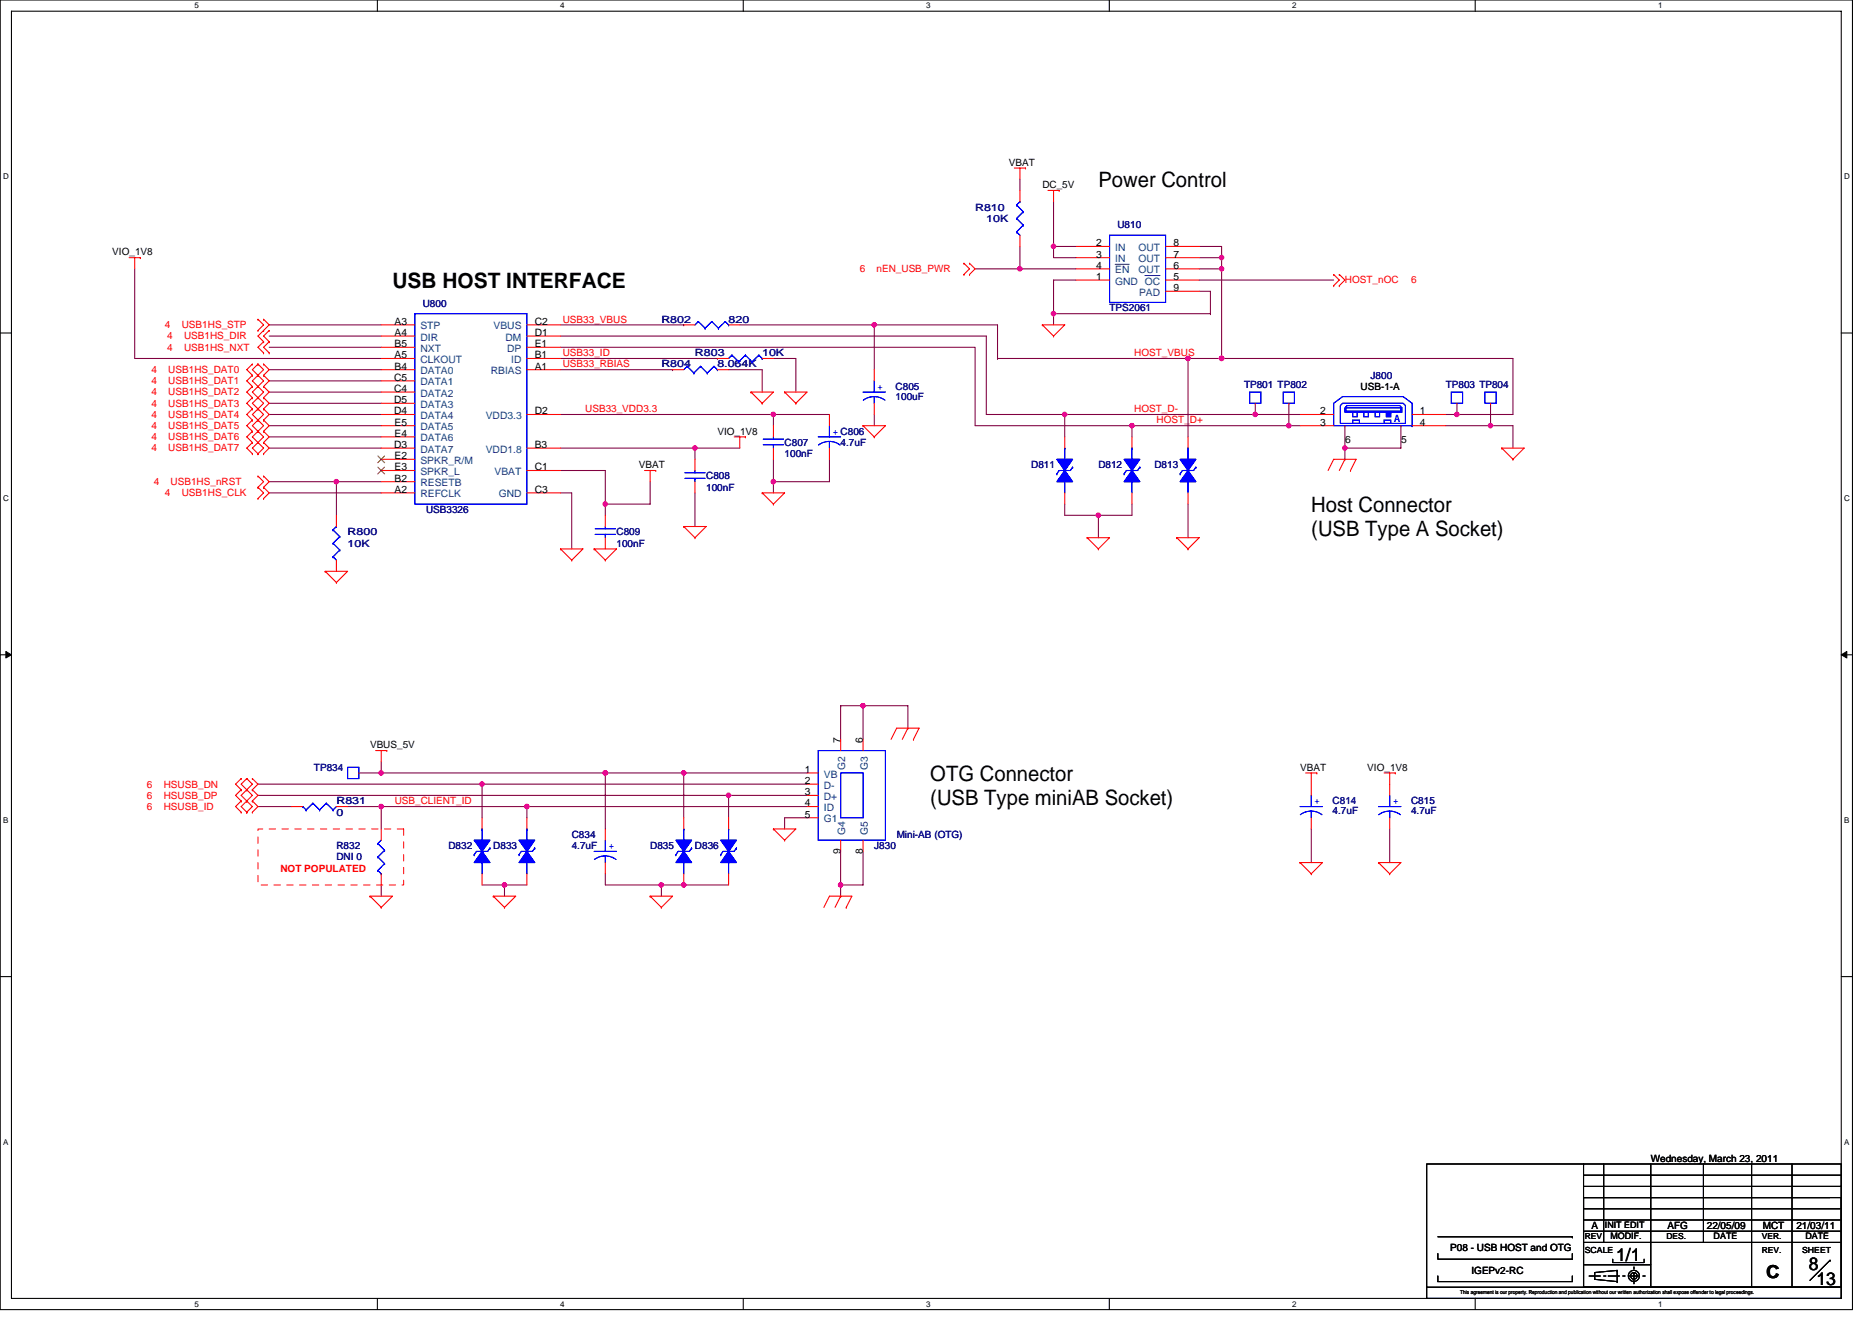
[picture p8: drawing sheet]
<svg xmlns="http://www.w3.org/2000/svg" width="297mm" height="210mm" viewBox="0 0 297 210" stroke-linecap="round" stroke-linejoin="round" font-family="sans-serif">
<path d="M0 0h293.9v207.9h-293.9zM1.8 1.8h290.4v204.3h-290.4z" fill="none" stroke="#000" stroke-width=".17"/>
<g fill="#fff">
<path d="M30.8 .2h.7v1.4h-.7z"/>
<path d="M30.8 206.3h.7v1.4h-.7z"/>
</g>
<path d="M59.9 0v1.8M59.9 206.1v1.8" fill="none" stroke="#000" stroke-width=".17"/>
<g fill="#fff">
<path d="M88.9 .2h.7v1.4h-.7z"/>
<path d="M88.9 206.3h.7v1.4h-.7z"/>
</g>
<path d="M117.9 0v1.8M117.9 206.1v1.8" fill="none" stroke="#000" stroke-width=".17"/>
<g fill="#fff">
<path d="M147 .2h.7v1.4h-.7z"/>
<path d="M147 206.3h.7v1.4h-.7z"/>
</g>
<path d="M176 0v1.8M176 206.1v1.8" fill="none" stroke="#000" stroke-width=".17"/>
<g fill="#fff">
<path d="M205 .2h.7v1.4h-.7z"/>
<path d="M205 206.3h.7v1.4h-.7z"/>
</g>
<path d="M234.1 0v1.8M234.1 206.1v1.8" fill="none" stroke="#000" stroke-width=".17"/>
<g fill="#fff">
<path d="M263.1 .2h.7v1.4h-.7z"/>
<path d="M263.1 206.3h.7v1.4h-.7z"/>
<path d="M.5 27.3h.9v1.4h-.9z"/>
<path d="M292.6 27.3h.9v1.4h-.9z"/>
<path d="M.5 78.4h.9v1.4h-.9z"/>
<path d="M292.6 78.4h.9v1.4h-.9z"/>
</g>
<path d="M0 52.9h1.8M292.2 52.9h1.7" fill="none" stroke="#000" stroke-width=".17"/>
<g fill="#fff">
<path d="M.5 129.5h.8v1.4h-.8z"/>
<path d="M292.6 129.5h.9v1.4h-.9z"/>
</g>
<path d="M0 103.9h1.8M292.2 103.9h1.7" fill="none" stroke="#000" stroke-width=".17"/>
<path d="M.9 103.4l.9 .5-.9 .5zM292.2 103.9l.8-.5v1z" fill="#000" stroke="#000" stroke-width=".16"/>
<g fill="#fff">
<path d="M.5 180.5h.8v1.4h-.8z"/>
<path d="M292.6 180.5h.9v1.4h-.9z"/>
</g>
<g fill="none" stroke="#000" stroke-width=".17">
<path d="M0 155h1.8M292.2 155h1.7M228.2 199v.9h21.3v-.9M228.2 196.3h21.3M249.5 196.3h.1M251.3 186.5h40.9M251.3 193.6h40.7M251.3 191.9h40.7M251.3 190.1h39.1M251.3 188.3h40.9M251.3 197.2h40.9M251.3 184.7h-24.9v19.6"/>
<path d="M251.3 184.7h.1M251.3 195.4h40.9M251.3 190.1h40.9v14.2h-40.9zM251.3 184.7h40.9v19.6h-40.9zM254.5 184.7v12.5M255.9 199.9v.5h5v-.5M261.9 184.7v19.6M270.3 184.7v12.5M277.9 184.7v19.6M284.3 184.7v19.6M292.2 195.4h.1M226.4 204.3h65.8v1.8h-65.8z"/>
<path d="M228.2 202.5v.9h21.3v-.9M251.3 200.7h10.6M252.2 202.5h1.7M254.5 202.5h.3M255.2 202.5h1.8M256.6 201.6h.1M256.6 203.4h.1M256.6 201.6l-3.6 .4v1.1l3.6 .3M256.6 201.6v1.8M257.5 202.5h.3M258.4 202.5h1.8M259.3 201.1v.3"/>
<path d="M259.3 202h.1M259.3 202v1.8M260.7 202.5h.3M290.4 200h.1M290.4 200l-3.2 3.2"/>
<circle cx="259.2" cy="202.5" r=".53"/>
<circle cx="259.3" cy="202.5" r=".88"/>
</g>
<g fill="none" stroke="#800040" stroke-width=".17">
<path d="M161.8 39.1v3.6M161.8 28.4v1.8M167.2 39.1v1.8h3.5M167.2 39.1h.1M167.2 39.1h3.5M167.2 32v7.1M190.3 39.1h3.5v1.8M21.4 42.7v14.2h39.1M42.7 53.3h17.8M42.7 55.1h17.8M42.7 58.7h17.8M42.7 51.6h17.8"/>
<path d="M88.9 55.1h65.8v12.5h24.9M88.9 53.3h67.6v12.5h42.7M88.9 56.9h24.9M88.9 58.7h17.8M88.9 51.6h19.6M106.7 58.7h.1M108.5 51.6h.1M113.8 56.9h.1M115.6 58.7h5.3v3.5M117.4 51.6h21.3M122.7 56.9h3.6v5.3M138.7 51.6h19.6v5.3"/>
<path d="M138.7 51.6v7.1M138.7 51.6h.1M154.7 42.7h7.1M158.3 56.9h.1M158.3 56.9h35.5M161.8 42.7h8.9M161.8 42.7h.1M167.2 49.8v1.8M167.2 49.8h24.9M170.7 44.4h-3.5v5.4M188.5 56.9v12.4M188.5 56.9h.1"/>
<path d="M190.3 42.7h3.5v14.2M190.3 40.9h3.5v1.8M190.3 44.4h21.3M190.3 46.2h1.8v3.6M192.1 49.8h.1M193.8 56.9h.1M193.8 40.9h.1M193.8 42.7h.1M193.8 56.9h46.3v8.9h-8.9M42.7 69.3h17.8M42.7 71.1h17.8M42.7 60.5h17.8"/>
<path d="M42.7 62.2h17.8M42.7 64h17.8M42.7 78.2h17.8M42.7 65.8h17.8M42.7 67.6h17.8M42.7 76.5h10.7M53.4 76.5h.1M60.5 76.5h-7.1v5.3M88.9 74.7h7.2v5.3M88.9 78.2h1.8v8.9M88.9 65.8h33.8M88.9 71.1h21.4"/>
<path d="M103.2 76.5v3.5h-7.1M110.3 71.1h.1M110.3 71.1v1.8M110.3 78.2v5.4M110.3 71.1h7.1M122.7 72.9v3.6M122.7 65.8v1.8M122.7 76.5v1.7M122.7 65.8h8.9M122.7 65.8h.1M122.7 76.5h.1M131.6 72.9v3.6h-8.9"/>
<path d="M138.7 65.8v1.8M168.9 65.8h.1M168.9 65.8v3.5M179.6 67.6v1.7M179.6 67.6h.1M199.2 65.8h.1M199.2 64v1.8h7.1M204.5 67.6h.1M204.5 64v3.6h-24.9M204.5 67.6h1.8M213.4 71.1h.1M213.4 71.1v1.8"/>
<path d="M213.4 67.6v3.5M222.3 67.6v3.5h-8.9M229.4 67.6h7.1M231.2 65.8h.1M231.2 64v1.8h-1.8M236.5 67.6h3.6v3.5M236.5 67.6h.1M236.5 64v3.6M96.1 80h.1M96.1 80v1.8M168.9 80v1.8h5.4M174.3 81.8h.1"/>
<path d="M174.3 81.8v3.5M179.6 80v1.8h-5.3M188.5 80v5.3M133.4 112v5.3M133.4 112h.1M133.4 112h3.5M136.9 112h.1M136.9 112h7.2v3.6M136.9 112v5.3M40.9 128h5.4M40.9 126.2h74.7M40.9 124.5h35.6"/>
<path d="M55.2 128h5.3M56.9 122.7h3.6M60.5 122.7h.1M60.5 120.9v1.8M60.5 128v3.6M60.5 128h.1M60.5 122.7h67.6M60.5 128h67.6M76.5 124.5h.1M76.5 124.5v5.3M76.5 124.5h51.6M83.6 128h.1"/>
<path d="M83.6 128v1.8M96.1 138.7v1.8h8.8M96.1 122.7v8.9M96.1 122.7h.1M108.5 122.7h.1M108.5 122.7v7.1M115.6 126.2h.1M115.6 126.2v3.6M115.6 126.2h12.5M128.1 129.8h-3.6v1.8M133.4 135.1v5.4M136.9 135.1v5.4h-3.5"/>
<path d="M208.1 131.6v5.3M220.5 131.6v5.3M60.5 140.5v1.7M76.5 140.5h3.5M80 140.5v1.7M80 140.5h.1M80 140.5h3.6M104.9 140.5h.1M104.9 140.5v1.7M104.9 140.5h10.7M108.5 140.5h.1M133.4 140.5h.1"/>
<path d="M133.4 140.5v1.7"/>
</g>
<g fill="#f0f" stroke="#f0f" stroke-width=".17">
<circle cx="204.5" cy="67.6" r=".35"/>
<circle cx="168.9" cy="65.8" r=".35"/>
<circle cx="193.8" cy="56.9" r=".35"/>
<circle cx="193.8" cy="40.9" r=".35"/>
<circle cx="193.8" cy="42.7" r=".35"/>
<circle cx="199.2" cy="65.8" r=".35"/>
<circle cx="188.5" cy="56.9" r=".35"/>
<circle cx="161.8" cy="42.7" r=".35"/>
<circle cx="53.4" cy="76.4" r=".35"/>
<circle cx="96" cy="80" r=".35"/>
<circle cx="138.7" cy="51.5" r=".35"/>
<circle cx="110.3" cy="71.1" r=".35"/>
<circle cx="167.2" cy="39.1" r=".35"/>
<circle cx="174.3" cy="81.8" r=".35"/>
<circle cx="122.7" cy="65.8" r=".35"/>
<circle cx="167.2" cy="49.8" r=".35"/>
<circle cx="122.7" cy="76.4" r=".35"/>
<circle cx="213.4" cy="71.1" r=".35"/>
<circle cx="231.2" cy="65.8" r=".35"/>
<circle cx="179.6" cy="67.6" r=".35"/>
<circle cx="236.5" cy="67.6" r=".35"/>
<circle cx="96" cy="122.7" r=".35"/>
<circle cx="60.5" cy="122.7" r=".35"/>
<circle cx="104.9" cy="140.4" r=".35"/>
<circle cx="115.6" cy="126.2" r=".35"/>
<circle cx="83.6" cy="128" r=".35"/>
<circle cx="136.9" cy="112" r=".35"/>
<circle cx="76.5" cy="124.4" r=".35"/>
<circle cx="80" cy="140.4" r=".35"/>
<circle cx="133.4" cy="140.4" r=".35"/>
<circle cx="108.5" cy="140.4" r=".35"/>
<circle cx="108.5" cy="122.7" r=".35"/>
<circle cx="60.5" cy="128" r=".35"/>
</g>
<g fill="none" stroke="#f00" stroke-width=".17">
<path d="M160.9 26.7h1.8M161.8 26.7v1.7M161.8 30.2v1.8M161.8 37.3v1.8M162.7 26.7h.1M166.3 30.2h1.8M167.2 30.2v1.8M168.1 30.2h.1M170.7 39.1h5.4M185 39.1h5.3M20.5 40.9h1.8M21.4 40.9v1.8"/>
<path d="M22.3 40.9h.1M40 57.8h.1M40 59.6h.1M40 57.8l-.8 .9 .8 .9M40 59.6l-.8 .9 .8 .8M40.9 52.5h.1M40.9 50.7h.1M40.9 59.6h.1M40.9 57.8h.1M40.9 50.7l.9 .9-.9 .9M40.9 57.8l-.9 .9 1.8 1.8-1.8 1.7 1.8 1.8-1.8 1.8 1.8 1.8-1.8 1.7 1.8 1.8-.9 .9M40.9 57.8l.9 .9-1.8 1.8 1.8 1.7-1.8 1.8 1.8 1.8-1.8 1.8 1.8 1.7-1.8 1.8 .9 .9"/>
<path d="M41.8 52.5h.1M41.8 54.2h.1M41.8 50.7h.1M41.8 56h.1M41.8 57.8h.1M41.8 59.6h.1M41.8 50.7l.9 .9-1.8 1.7 .9 .9M41.8 54.2l-.9 .9 .9 .9M41.8 57.8l.9 .9-.9 .9M41.8 59.6l.9 .9-.9 .8M42.7 54.2h.1M42.7 52.5h.1"/>
<path d="M42.7 56h.1M42.7 52.5l-.9 .8 .9 .9M42.7 54.2l-.9 .9 .9 .9M60.5 51.6h5.3M60.5 53.3h5.3M60.5 55.1h5.3M60.5 56.9h5.3M60.5 58.7h5.3M83.6 51.6h5.3M83.6 53.3h5.3M83.6 55.1h5.3M83.6 56.9h5.3"/>
<path d="M83.6 58.7h5.3M106.7 58.7h1.8M108.5 51.6h1.8M113.8 56.9h1.8M113.8 58.7h1.8M115.6 51.6h1.8M120.9 56.9h1.8M138.7 58.7v1.8M152.9 43.6h.1M152.9 41.8h.1M152.9 41.8l.9 .9-.9 .9M153.8 41.8h.1"/>
<path d="M153.8 43.6h.1M153.8 41.8l.9 .9-.9 .9M165.4 51.6h3.5l-1.7 1.7M165.4 51.6h.1M165.4 51.6l1.8 1.7M167.2 53.3h.1M170.7 40.9h5.4M170.7 44.4h5.4M170.7 42.7h5.4M185 40.9h5.3M185 44.4h5.3M185 42.7h5.3"/>
<path d="M185 46.2h5.3M211.6 43.6h.1M211.6 45.3h.1M211.6 43.6l.9 .8-.9 .9M212.5 43.6h.1M212.5 45.3h.1M212.5 43.6l.9 .8-.9 .9M40 61.3h.1M40 63.1h.1M40 64.9h.1M40 66.7h.1M40 68.5h.1"/>
<path d="M40 70.2h.1M40 72h.1M40 61.3l-.8 .9 .8 .9M40 63.1l-.8 .9 .8 .9M40 64.9l-.8 .9 .8 .9M40 66.7l-.8 .9 .8 .9M40 68.5l-.8 .8 .8 .9M40 70.2l-.8 .9 .8 .9M40.9 79.1h.1M40.9 77.3h.1M40.9 61.3h.1M40.9 63.1h.1"/>
<path d="M40.9 64.9h.1M40.9 66.7h.1M40.9 68.5h.1M40.9 70.2h.1M40.9 72h.1M40.9 75.6h.1M40.9 77.3l.9 .9-.9 .9M40.9 75.6l.9 .9-.9 .8M41.8 77.3h.1M41.8 79.1h.1M41.8 61.3h.1M41.8 63.1h.1"/>
<path d="M41.8 64.9h.1M41.8 66.7h.1M41.8 68.5h.1M41.8 70.2h.1M41.8 72h.1M41.8 75.6h.1M41.8 77.3l.9 .9-.9 .9M41.8 63.1l.9 .9-.9 .9M41.8 64.9l.9 .9-.9 .9M41.8 61.3l.9 .9-.9 .9M41.8 66.7l.9 .9-.9 .9M41.8 68.5l.9 .8-.9 .9"/>
<path d="M41.8 70.2l.9 .9-.9 .9M41.8 75.6l.9 .9-.9 .8M60.5 69.3h5.3M60.5 74.7h5.3M60.5 60.5h5.3M60.5 62.2h5.3M60.5 64h5.3M60.5 65.8h5.3M60.5 67.6h5.3M60.5 71.1h5.3M60.5 78.2h5.3M60.5 72.9h5.3"/>
<path d="M60.5 76.5h5.3M83.6 74.7h5.3M83.6 65.8h5.3M83.6 71.1h5.3M83.6 78.2h5.3M102.3 74.7h1.8M103.2 74.7v1.8M104.1 74.7h.1M110.3 72.9v1.8M110.3 76.5v1.7M116.5 69.3h1.8M117.4 69.3v1.8"/>
<path d="M118.3 69.3h.1M119.2 62.2h3.5l-1.8 1.8M119.2 62.2h.1M119.2 62.2l1.7 1.8M120.9 78.2h3.6l-1.8 1.8M120.9 78.2h.1M120.9 64h.1M120.9 78.2l1.8 1.8M122.7 67.6v1.7M122.7 71.1v1.8M124.5 62.2h3.6l-1.8 1.8M124.5 62.2h.1"/>
<path d="M124.5 62.2l1.8 1.8M126.3 64h.1M131.6 65.8v1.8M131.6 71.1v1.8M136.9 67.6h3.6l-1.8 1.7M136.9 67.6h.1M136.9 67.6l1.8 1.7M138.7 69.3h.1M138.7 64v1.8M168.9 69.3v1.8M168.9 78.2v1.8M179.6 69.3v1.8"/>
<path d="M179.6 78.2v1.8M188.5 69.3v1.8M188.5 78.2v1.8M199.2 64h.1M204.5 64h.1M206.3 65.8h5.3M206.3 67.6h5.3M210.7 74.7l.9-1.8h3.6l-.9 1.8M213.4 72.9h.1M213.4 67.6h.1M213.4 72.9l-.9 1.8M214.3 74.7h.1"/>
<path d="M222.3 67.6h.1M224.1 65.8h5.3M224.1 67.6h5.3M231.2 64h.1M236.5 64h.1M238.3 71.1h3.5l-1.7 1.8M238.3 71.1h.1M238.3 71.1l1.8 1.8M240.1 72.9h.1M51.6 90.7h3.6l-1.8 1.8M51.6 90.7h.1M51.6 90.7l1.8 1.8"/>
<path d="M53.4 92.5h.1M53.4 81.8v1.8M53.4 88.9v1.8M88.9 87.1h3.6l-1.8 1.8M88.9 87.1h.1M88.9 87.1l1.8 1.8M90.7 88.9h.1M94.3 87.1h3.5l-1.7 1.8M94.3 87.1h.1M94.3 87.1l1.8 1.8M96.1 88.9h.1M96.1 81.8v1.8"/>
<path d="M96.1 85.3v1.8M108.5 83.6h3.6l-1.8 1.7M108.5 83.6h.1M108.5 83.6l1.8 1.7M110.3 85.3h.1M122.7 80h.1M172.5 85.3h3.6l-1.8 1.8M172.5 85.3h.1M172.5 85.3l1.8 1.8M174.3 87.1h.1M186.7 85.3h3.6l-1.8 1.8M186.7 85.3h.1"/>
<path d="M186.7 85.3l1.8 1.8M188.5 87.1h.1M59.6 119.1h1.8M60.5 119.1v1.8M61.4 119.1h.1M133.4 117.3v1.8M136.9 117.3v1.8M141.4 117.3l.9-1.7h3.5l-.9 1.7M144.1 115.6h.1M144.1 115.6l-.9 1.7M144.9 117.3h.1M38.3 127.1h.1"/>
<path d="M38.3 128.9h.1M38.3 123.6h.1M38.3 125.3h.1M38.3 123.6l-.9 .9 .9 .8M38.3 127.1l-.9 .9 .9 .9M38.3 125.3l-.9 .9 .9 .9M39.2 128.9h.1M39.2 127.1h.1M39.2 125.3h.1M39.2 123.6h.1M39.2 123.6l.8 .9-1.7 1.7 1.7 1.8-.8 .9M39.2 123.6l-.9 .9 1.7 1.7-1.7 1.8 .9 .9"/>
<path d="M40 127.1h.1M40 128.9h.1M40 123.6h.1M40 125.3h.1M40 127.1l.9 .9-.9 .9M40 123.6l.9 .9-.9 .8M40 125.3l.9 .9-.9 .9M46.3 128h1.7M53.4 128h1.8M56.9 122.7h.1M60.5 131.6v1.7M60.5 138.7v1.8"/>
<path d="M76.5 129.8v1.8M76.5 138.7v1.8M83.6 129.8v1.8M83.6 138.7v1.8M96.1 131.6v1.7M96.1 136.9v1.8M108.5 129.8v1.8M108.5 138.7v1.8M115.6 129.8v1.8M115.6 138.7v1.8M122.7 131.6h3.6l-1.8 1.7M122.7 131.6h.1"/>
<path d="M122.7 131.6l1.8 1.7M124.5 133.3h.1M128.1 122.7h1.7M128.1 128h1.7M128.1 124.5h1.7M128.1 126.2h1.7M128.1 129.8h1.7M133.4 133.3v1.8M136.9 133.3v1.8M206.3 136.9h3.5l-1.7 1.8M206.3 136.9h.1M206.3 136.9l1.8 1.8"/>
<path d="M207.2 122.7h1.8M208.1 122.7v3.5M208.1 138.7h.1M208.1 129.8v1.8M209 122.7h.1M218.7 136.9h3.6l-1.8 1.8M218.7 136.9h.1M218.7 136.9l1.8 1.8M219.6 122.7h1.8M220.5 122.7v3.5M220.5 138.7h.1M220.5 129.8v1.8"/>
<path d="M221.4 122.7h.1M58.7 142.2h3.6l-1.8 1.8M58.7 142.2h.1M58.7 142.2l1.8 1.8M60.5 144h.1M78.3 142.2h3.5l-1.8 1.8M78.3 142.2h.1M78.3 142.2l1.7 1.8M80 144h.1M103.2 142.2h3.5l-1.8 1.8M103.2 142.2h.1M103.2 142.2l1.7 1.8"/>
<path d="M104.9 144h.1M130.7 144l.9-1.8h3.6l-.9 1.8M133.4 142.2h.1M133.4 142.2l-.9 1.8M134.3 144h.1"/>
</g>
<path d="M40.9 131.6h23.1v8.9h-23.1z" fill="none" stroke="#f00" stroke-width=".16" stroke-dasharray="1 1 1 1 1 1 1 1"/>
<g fill="none" stroke="#00f" stroke-width=".17">
<path d="M161.3 36.8h.1M161.3 34.7h.1M161.3 32.5h.1M161.3 36.8l.5 .5M161.3 34.7l1.1 1M161.3 32.5l1.1 1.1M161.8 32h.1M161.8 32l-.5 .5M162.4 35.7h.1M162.4 33.6h.1M162.4 35.7l-1.1 1.1M162.4 33.6l-1.1 1.1"/>
<path d="M176.1 37.3h8.9v10.7h-8.9zM65.8 49.8h17.8v30.2h-17.8zM109 58.1h.1M109 58.1l-.5 .6M109 58.1l1.1 1.1M110.1 59.2h.1M110.8 51h.1M110.8 51l-.5 .6M110.8 51l1.1 1.1M111.2 58.1h.1M111.2 58.1l-1.1 1.1M111.2 58.1l1 1.1"/>
<path d="M111.9 52.1h.1M112.2 59.2h.1M112.9 51h.1M112.9 51l1.1 1.1M112.9 51l-1 1.1M113.3 58.1h.1M113.3 58.1l-1.1 1.1M113.3 58.1l.5 .6M113.8 58.7h.1M114 52.1h.1M115.1 51h.1M115.1 51l-1.1 1.1"/>
<path d="M115.1 51l.5 .6M115.6 51.6h.1M116.1 56.4h.1M116.1 56.4l-.5 .5M116.1 56.4l1.1 1M117.2 57.4h.1M118.3 56.4h.1M118.3 56.4l-1.1 1M118.3 56.4l1 1M119.3 57.4h.1M120.4 56.4h.1M120.4 56.4l-1.1 1"/>
<path d="M120.4 56.4l.5 .5M120.9 56.9h.1M108.7 75.9h3.2M108.7 75h3.2M110.3 74.7v.3M110.3 75.9h.1M110.3 75.9v.6M121.1 70.6h3.2M121.1 69.7h3.2M122.7 69.3v.4M122.7 70.6h.1M122.7 70.6v.5"/>
<path d="M129.8 69.3h3.6M129.9 70.6a2.86 2.86 0 0 1 3.4 0M131.6 70.1v1M131.6 67.6v1.7M136.9 62.2h3.6M138.7 62.9l1.1 .3 .6 .3M138.7 62.9l-1.1 .3-.6 .3M138.7 62.9v1.1M138.7 60.5v1.7M167.7 75.2h.1M168.9 76.5v1.7M168.9 71.1h.1"/>
<path d="M168.9 71.1v1.8M170.2 74.1l-.4 .6h-1.7l-.4 .5M170.2 74.1h.1M178.4 75.2h.1M179.6 76.5v1.7M179.6 71.1h.1M179.6 71.1v1.8M180.9 74.1l-.4 .6h-1.8l-.3 .5M180.9 74.1h.1M187.3 75.2h.1M188.5 76.5v1.7M188.5 71.1h.1"/>
<path d="M188.5 71.1v1.8M189.8 74.1l-.4 .6h-1.8l-.3 .5M189.8 74.1h.1M198.3 62.2h1.8v1.8h-1.8zM203.6 62.2h1.8v1.8h-1.8zM211.6 64l1.4-1.1h9.6l1.5 1.1v3.6h-12.5zM212.7 64.4l.3-.4h9.6l.4 .4v2.8h-10.3zM213.4 64.7l.4-.3h8.3l.4 .3v.7h-9.1zM213.6 64.7h8.7v.6h-8.7zM214.6 66.7h1.1v.5h-1.1zM214.6 65.4h.7v.7h-.7zM216.4 65.4h.7v.7h-.7z"/>
<path d="M218.2 65.4h.7v.7h-.7zM219.6 66.7h1.1v.5h-1.1zM224.1 67.6h.1M230.3 62.2h1.8v1.8h-1.8zM235.6 62.2h1.8v1.8h-1.8zM52.8 88.4h.1M52.8 86.2h.1M52.8 84.1h.1M52.8 88.4l.6 .5M52.8 86.2l1.1 1.1M52.8 84.1l1.1 1.1M53.4 83.6h.1"/>
<path d="M53.4 83.6l-.6 .5M53.9 87.3h.1M53.9 85.2h.1M53.9 87.3l-1.1 1.1M53.9 85.2l-1.1 1M94.4 84.8h3.3M94.4 83.9h3.3M96.1 83.6v.3M96.1 84.8h.1M96.1 84.8v.5M129.8 119.1h10.7v14.2h-10.7zM48 128h.1"/>
<path d="M48 128l.6 .5M48.6 128.5h.1M49.7 127.5h.1M49.7 127.5l1 1M49.7 127.5l-1.1 1M50.7 128.5h.1M51.8 127.5h.1M51.8 127.5l1 1M51.8 127.5l-1.1 1M52.8 128.5h.1M53.4 128l-.6 .5M55.2 121.8h1.7v1.8h-1.7z"/>
<path d="M60 133.9h.1M60 136h.1M60 138.2h.1M60 133.9l1 1.1M60 136l1 1.1M60 138.2l.5 .5M60.5 138.7h.1M60.5 133.3l-.5 .6M61 135h.1M61 137.1h.1M61 135l-1 1M61 137.1l-1 1.1"/>
<path d="M75.2 135.7h.1M76.5 136.9v1.8M76.5 131.6h.1M76.5 131.6v1.7M77.7 134.6l-.3 .5h-1.8l-.4 .6M77.7 134.6h.1M82.4 135.7h.1M83.6 136.9v1.8M83.6 131.6h.1M83.6 131.6v1.7M84.9 134.6l-.4 .5h-1.8l-.3 .6M84.9 134.6h.1"/>
<path d="M94.3 135.1h3.5M96 135.8l1.1 .3 .6 .3M96 135.8l-1 .3-.7 .3M96.1 135.8v1.1M96.1 133.3v1.8M107.2 135.7h.1M108.5 136.9v1.8M108.5 131.6h.1M108.5 131.6v1.7M109.7 134.6l-.3 .5h-1.8l-.4 .6M109.7 134.6h.1M114.4 135.7h.1"/>
<path d="M115.6 136.9v1.8M115.6 131.6h.1M115.6 131.6v1.7M116.9 134.6l-.4 .5h-1.8l-.3 .6M116.9 134.6h.1M133.4 122.7h3.5v7.1h-3.5zM206.3 128h3.5M208 128.7l1.1 .2 .7 .4M208 128.7l-1 .2-.7 .4M208.1 128.7v1.1M208.1 126.2v1.8M218.7 128h3.6"/>
<path d="M218.8 129.3a2.86 2.86 0 0 1 3.4 0M220.5 128.7v1.1M220.5 126.2v1.8"/>
</g>
<path d="M60 72.4l1 1M60 74.1l1 1.1M61 72.4l-1.1 1M61 74.1l-1.1 1.1" fill="none" stroke="#804000" stroke-width=".16"/>
<g fill="#00f" stroke="#00f" stroke-width=".17">
<path d="M179.6 74.7l1.3 1.8h-2.5z" fill-rule="evenodd"/>
<path d="M178.4 72.9h2.5l-1.3 1.8z" fill-rule="evenodd"/>
<path d="M179.6 74.7l1.3 1.8h-2.5z" fill-rule="evenodd"/>
<path d="M178.4 72.9h2.5l-1.3 1.8z" fill-rule="evenodd"/>
<path d="M220 65.4v.7h.7v-.7z" fill-rule="evenodd"/>
<path d="M220 65.4v.7h.7v-.7z" fill-rule="evenodd"/>
<path d="M76.5 135.1l1.2 1.8h-2.5z" fill-rule="evenodd"/>
<path d="M75.2 133.3h2.5l-1.2 1.8z" fill-rule="evenodd"/>
<path d="M76.5 135.1l1.2 1.8h-2.5z" fill-rule="evenodd"/>
<path d="M75.2 133.3h2.5l-1.2 1.8z" fill-rule="evenodd"/>
<path d="M83.6 135.1l1.3 1.8h-2.5z" fill-rule="evenodd"/>
<path d="M82.4 133.3h2.5l-1.3 1.8z" fill-rule="evenodd"/>
<path d="M83.6 135.1l1.3 1.8h-2.5z" fill-rule="evenodd"/>
<path d="M82.4 133.3h2.5l-1.3 1.8z" fill-rule="evenodd"/>
<path d="M168.9 74.7l1.3 1.8h-2.5z" fill-rule="evenodd"/>
<path d="M167.7 72.9h2.5l-1.3 1.8z" fill-rule="evenodd"/>
<path d="M168.9 74.7l1.3 1.8h-2.5z" fill-rule="evenodd"/>
<path d="M167.7 72.9h2.5l-1.3 1.8z" fill-rule="evenodd"/>
<path d="M108.5 135.1l1.2 1.8h-2.5z" fill-rule="evenodd"/>
<path d="M107.2 133.3h2.5l-1.2 1.8z" fill-rule="evenodd"/>
<path d="M108.5 135.1l1.2 1.8h-2.5z" fill-rule="evenodd"/>
<path d="M107.2 133.3h2.5l-1.2 1.8z" fill-rule="evenodd"/>
<path d="M115.6 135.1l1.3 1.8h-2.5z" fill-rule="evenodd"/>
<path d="M114.4 133.3h2.5l-1.3 1.8z" fill-rule="evenodd"/>
<path d="M115.6 135.1l1.3 1.8h-2.5z" fill-rule="evenodd"/>
<path d="M114.4 133.3h2.5l-1.3 1.8z" fill-rule="evenodd"/>
<path d="M188.5 74.7l1.3 1.8h-2.5z" fill-rule="evenodd"/>
<path d="M187.3 72.9h2.5l-1.3 1.8z" fill-rule="evenodd"/>
<path d="M188.5 74.7l1.3 1.8h-2.5z" fill-rule="evenodd"/>
<path d="M187.3 72.9h2.5l-1.3 1.8z" fill-rule="evenodd"/>
</g>
<path d="M177 42h2.2M181.6 43.7h2.5" fill="none" stroke="#004080" stroke-width=".16"/>
<g font-size="3.4">
<text x="174.3" y="29.7">Power Control</text>
<text x="62.3" y="45.8">USB HOST INTERFACE</text>
<text x="208.1" y="81.3">Host Connector</text>
<text x="208.1" y="85.1">(USB Type A Socket)</text>
<text x="147.6" y="123.9">OTG Connector</text>
<text x="147.6" y="127.8">(USB Type miniAB Socket)</text>
</g>
<g font-size="2.8">
<text x="256.4" y="200.1">1/1</text>
<text x="280.2" y="202.8">C</text>
<text x="287" y="201.5">8</text>
<text x="288.2" y="204">13</text>
</g>
<g font-size="1.6">
<text x="160.1" y="26.3">VBAT</text>
<text x="165.4" y="29.9">DC_5V</text>
<text x="17.8" y="40.5">VIO_1V8</text>
<text x="173.9" y="39.1">2</text>
<text x="173.9" y="40.9">3</text>
<text x="186.2" y="40.9">7</text>
<text x="186.2" y="39.1">8</text>
<text x="173.9" y="44.4">1</text>
<text x="173.9" y="42.7">4</text>
<text x="186.2" y="46.2">9</text>
<text x="186.2" y="44.4">5</text>
<text x="186.2" y="42.7">6</text>
<text x="62.6" y="51.5">A3</text>
<text x="62.6" y="53.3">A4</text>
<text x="84.9" y="53.3">D1</text>
<text x="84.9" y="51.5">C2</text>
<text x="62.6" y="55.1">B5</text>
<text x="62.6" y="56.9">A5</text>
<text x="62.6" y="58.7">B4</text>
<text x="84.9" y="58.7">A1</text>
<text x="84.9" y="56.9">B1</text>
<text x="84.9" y="55.1">E1</text>
<text x="62.5" y="60.4">C5</text>
<text x="62.5" y="62.2">C4</text>
<text x="62.5" y="64">D5</text>
<text x="62.5" y="65.8">D4</text>
<text x="84.9" y="65.8">D2</text>
<text x="209.5" y="65.8">2</text>
<text x="215.9" y="61.9">USB-1-A</text>
<text x="225.3" y="65.8">1</text>
<text x="62.5" y="71.1">D3</text>
<text x="62.6" y="67.5">E5</text>
<text x="62.6" y="69.3">E4</text>
<text x="84.9" y="71.1">B3</text>
<text x="113.8" y="69">VIO_1V8</text>
<text x="209.5" y="67.5">3</text>
<text x="213.4" y="70.3">6</text>
<text x="222.3" y="70.3">5</text>
<text x="225.3" y="67.5">4</text>
<text x="62.6" y="72.9">E2</text>
<text x="62.6" y="74.7">E3</text>
<text x="62.6" y="76.4">B2</text>
<text x="84.9" y="74.7">C1</text>
<text x="101.4" y="74.3">VBAT</text>
<text x="62.6" y="78.2">A2</text>
<text x="84.9" y="78.2">C3</text>
<text x="58.7" y="118.8">VBUS_5V</text>
<text x="133.4" y="117.9" transform="rotate(-90 133.4 117.9)">7</text>
<text x="136.9" y="117.9" transform="rotate(-90 136.9 117.9)">6</text>
<text x="127.7" y="124.4">2</text>
<text x="127.7" y="122.7">1</text>
<text x="206.3" y="122.3">VBAT</text>
<text x="217" y="122.3">VIO_1V8</text>
<text x="127.7" y="126.2">3</text>
<text x="127.7" y="128">4</text>
<text x="127.7" y="129.8">5</text>
<text x="133.4" y="135.5" transform="rotate(-90 133.4 135.5)">9</text>
<text x="136.9" y="135.5" transform="rotate(-90 136.9 135.5)">8</text>
<text x="261.9" y="184.4">Wednesday, March 23, 2011</text>
<text x="252.5" y="195.1">A</text>
<text x="264.6" y="195.1">AFG</text>
<text x="270.8" y="195.1">22/05/09</text>
<text x="279.7" y="195.1">MCT</text>
<text x="285" y="195.1">21/03/11</text>
<text x="230.1" y="198.6">P08 - USB HOST and OTG</text>
<text x="233.5" y="202.2">IGEPv2-RC</text>
</g>
<g font-size="1.6" fill="#000080">
<text x="154.7" y="33.4">R810</text>
<text x="156.5" y="35.2">10K</text>
<text x="177.3" y="36.3">U810</text>
<text x="67.1" y="48.7">U800</text>
<text x="104.9" y="51.2">R802</text>
<text x="115.6" y="51.2">820</text>
<text x="176.1" y="49.4">TPS2061</text>
<text x="104.9" y="58.3">R804</text>
<text x="110.3" y="56.5">R803</text>
<text x="113.8" y="58.3">8.064K</text>
<text x="120.9" y="56.5">10K</text>
<text x="142.1" y="61.9">C805</text>
<text x="142.1" y="63.5">100uF</text>
<text x="197.4" y="61.5">TP801 TP802</text>
<text x="217.5" y="60.1">J800</text>
<text x="229.4" y="61.5">TP803 TP804</text>
<text x="124.5" y="70.8">C807</text>
<text x="133.4" y="70.8">4.7uF</text>
<text x="112.1" y="76.1">C808</text>
<text x="112.1" y="77.9">100nF</text>
<text x="124.5" y="72.5">100nF</text>
<text x="163.6" y="74.3">D811</text>
<text x="174.3" y="74.3">D812</text>
<text x="183.2" y="74.3">D813</text>
<text x="67.6" y="81.4">USB3326</text>
<text x="55.2" y="85">R800</text>
<text x="55.2" y="86.8">10K</text>
<text x="97.8" y="85">C809</text>
<text x="97.8" y="86.8">100nF</text>
<text x="49.8" y="122.3">TP834</text>
<text x="53.4" y="127.7">R831</text>
<text x="53.4" y="129.4">0</text>
<text x="211.5" y="127.7">C814</text>
<text x="211.5" y="129.3">4.7uF</text>
<text x="223.9" y="127.7">C815</text>
<text x="223.9" y="129.3">4.7uF</text>
<text x="53.4" y="134.8">R832</text>
<text x="53.4" y="136.5">DNI 0</text>
<text x="71.2" y="134.8">D832</text>
<text x="78.3" y="134.8">D833</text>
<text x="90.7" y="133">C834</text>
<text x="90.7" y="134.8">4.7uF</text>
<text x="103.2" y="134.8">D835</text>
<text x="110.3" y="134.8">D836</text>
<text x="138.7" y="134.8">J830</text>
<text x="142.3" y="133">Mini-AB (OTG)</text>
</g>
<g font-size="1.6" fill="#004080">
<text x="176.9" y="39.8">IN</text>
<text x="176.9" y="41.6">IN</text>
<text x="180.7" y="41.6">OUT</text>
<text x="180.7" y="39.8">OUT</text>
<text x="176.9" y="45.2">GND OC</text>
<text x="176.9" y="43.4">EN</text>
<text x="180.7" y="43.4">OUT</text>
<text x="180.7" y="46.9">PAD</text>
<text x="66.7" y="52.3">STP</text>
<text x="78.3" y="52.3">VBUS</text>
<text x="66.7" y="54.1">DIR</text>
<text x="66.7" y="55.8">NXT</text>
<text x="66.7" y="57.6">CLKOUT</text>
<text x="66.7" y="59.4">DATA0</text>
<text x="77.9" y="59.4">RBIAS</text>
<text x="80.2" y="54.1">DM</text>
<text x="80.5" y="55.8">DP</text>
<text x="81.1" y="57.6">ID</text>
<text x="66.7" y="61.2">DATA1</text>
<text x="66.7" y="62.9">DATA2</text>
<text x="66.7" y="64.7">DATA3</text>
<text x="66.7" y="66.5">DATA4</text>
<text x="66.7" y="68.3">DATA5</text>
<text x="66.7" y="70.1">DATA6</text>
<text x="66.7" y="71.8">DATA7</text>
<text x="77.1" y="66.5">VDD3.3</text>
<text x="77.1" y="71.8">VDD1.8</text>
<text x="66.7" y="73.6">SPKR_R/M</text>
<text x="66.7" y="75.4">SPKR_L</text>
<text x="66.7" y="77.2">RESETB</text>
<text x="78.5" y="75.4">VBAT</text>
<text x="66.7" y="79">REFCLK</text>
<text x="79.1" y="79">GND</text>
<text x="130.7" y="125.2">D-</text>
<text x="130.7" y="123.4">VB</text>
<text x="134.1" y="122.2" transform="rotate(-90 134.1 122.2)">G2</text>
<text x="137.7" y="122.2" transform="rotate(-90 137.7 122.2)">G3</text>
<text x="130.7" y="127">D+</text>
<text x="130.7" y="128.7">ID</text>
<text x="130.7" y="130.5">G1</text>
<text x="134.1" y="132.5" transform="rotate(-90 134.1 132.5)">G4</text>
<text x="137.7" y="132.5" transform="rotate(-90 137.7 132.5)">G5</text>
</g>
<g font-size="1.6" fill="#f00">
<text x="136.4" y="43.2">6</text>
<text x="139.1" y="43.2">nEN_USB_PWR</text>
<text x="213.4" y="45">HOST_nOC</text>
<text x="223.9" y="45">6</text>
<text x="26.2" y="52.1">4</text>
<text x="26.5" y="53.9">4</text>
<text x="28.8" y="52.1">USB1HS_STP</text>
<text x="29.2" y="53.9">USB1HS_DIR</text>
<text x="89.3" y="51.2">USB33_VBUS</text>
<text x="24" y="59.2">4</text>
<text x="26.5" y="55.6">4</text>
<text x="26.7" y="59.2">USB1HS_DAT0</text>
<text x="29.2" y="55.6">USB1HS_NXT</text>
<text x="89.3" y="58.3">USB33_RBIAS</text>
<text x="89.3" y="56.5">USB33_ID</text>
<text x="180" y="56.5">HOST_VBUS</text>
<text x="24" y="61">4</text>
<text x="24" y="62.8">4</text>
<text x="24" y="64.5">4</text>
<text x="26.7" y="61">USB1HS_DAT1</text>
<text x="26.7" y="62.8">USB1HS_DAT2</text>
<text x="26.7" y="64.5">USB1HS_DAT3</text>
<text x="92.9" y="65.4">USB33_VDD3.3</text>
<text x="180" y="65.4">HOST_D-</text>
<text x="24" y="66.3">4</text>
<text x="24" y="68.1">4</text>
<text x="24" y="69.9">4</text>
<text x="24" y="71.6">4</text>
<text x="26.7" y="66.3">USB1HS_DAT4</text>
<text x="26.7" y="68.1">USB1HS_DAT5</text>
<text x="26.7" y="69.9">USB1HS_DAT6</text>
<text x="26.7" y="71.6">USB1HS_DAT7</text>
<text x="183.5" y="67.2">HOST_D+</text>
<text x="24.4" y="77">4</text>
<text x="27.1" y="77">USB1HS_nRST</text>
<text x="26.2" y="78.8">4</text>
<text x="28.8" y="78.8">USB1HS_CLK</text>
<text x="23.3" y="125">6</text>
<text x="26" y="125">HSUSB_DN</text>
<text x="23.3" y="128.5">6</text>
<text x="23.3" y="126.8">6</text>
<text x="26" y="128.5">HSUSB_ID</text>
<text x="26" y="126.8">HSUSB_DP</text>
<text x="62.6" y="127.7">USB_CLIENT_ID</text>
<text x="44.5" y="138.4">NOT POPULATED</text>
</g>
<g font-size="1.6" fill="#00f">
<text x="139.3" y="61.9">+</text>
<text x="132.1" y="69">+ C806</text>
<text x="221.2" y="67">A</text>
<text x="208.6" y="127.7">+</text>
<text x="221" y="127.7">+</text>
<text x="96.6" y="134.8">+</text>
</g>
<g font-size="1.4">
<text x="254.7" y="194.9">INIT EDIT</text>
<text x="255.5" y="196.7">MODIF.</text>
<text x="271.9" y="196.7">DATE</text>
<text x="286.5" y="196.7">DATE</text>
</g>
<g font-size="1.3">
<text x="30.8" y="1.3">5</text>
<text x="88.9" y="1.3">4</text>
<text x="147" y="1.3">3</text>
<text x="205" y="1.3">2</text>
<text x="263.1" y="1.3">1</text>
<text x=".5" y="28.4">D</text>
<text x="292.6" y="28.4">D</text>
<text x=".5" y="79.5">C</text>
<text x="292.6" y="79.5">C</text>
<text x=".5" y="130.6">B</text>
<text x="292.6" y="130.6">B</text>
<text x=".5" y="181.7">A</text>
<text x="292.6" y="181.7">A</text>
<text x="251.5" y="196.6">REV</text>
<text x="264.4" y="196.6">DES.</text>
<text x="279.5" y="196.6">VER.</text>
<text x="251.5" y="198.9">SCALE</text>
<text x="279.5" y="198.9">REV.</text>
<text x="285.9" y="198.9">SHEET</text>
<text x="30.8" y="207.4">5</text>
<text x="88.9" y="207.4">4</text>
<text x="147" y="207.4">3</text>
<text x="205" y="207.4">2</text>
<text x="263.1" y="207.4">1</text>
</g>
<text font-size=".9" x="231.7" y="205.4">This agreement is our property. Reproduction and publication without our written authorization shall expose offender to legal proceedings.</text>
</svg>
